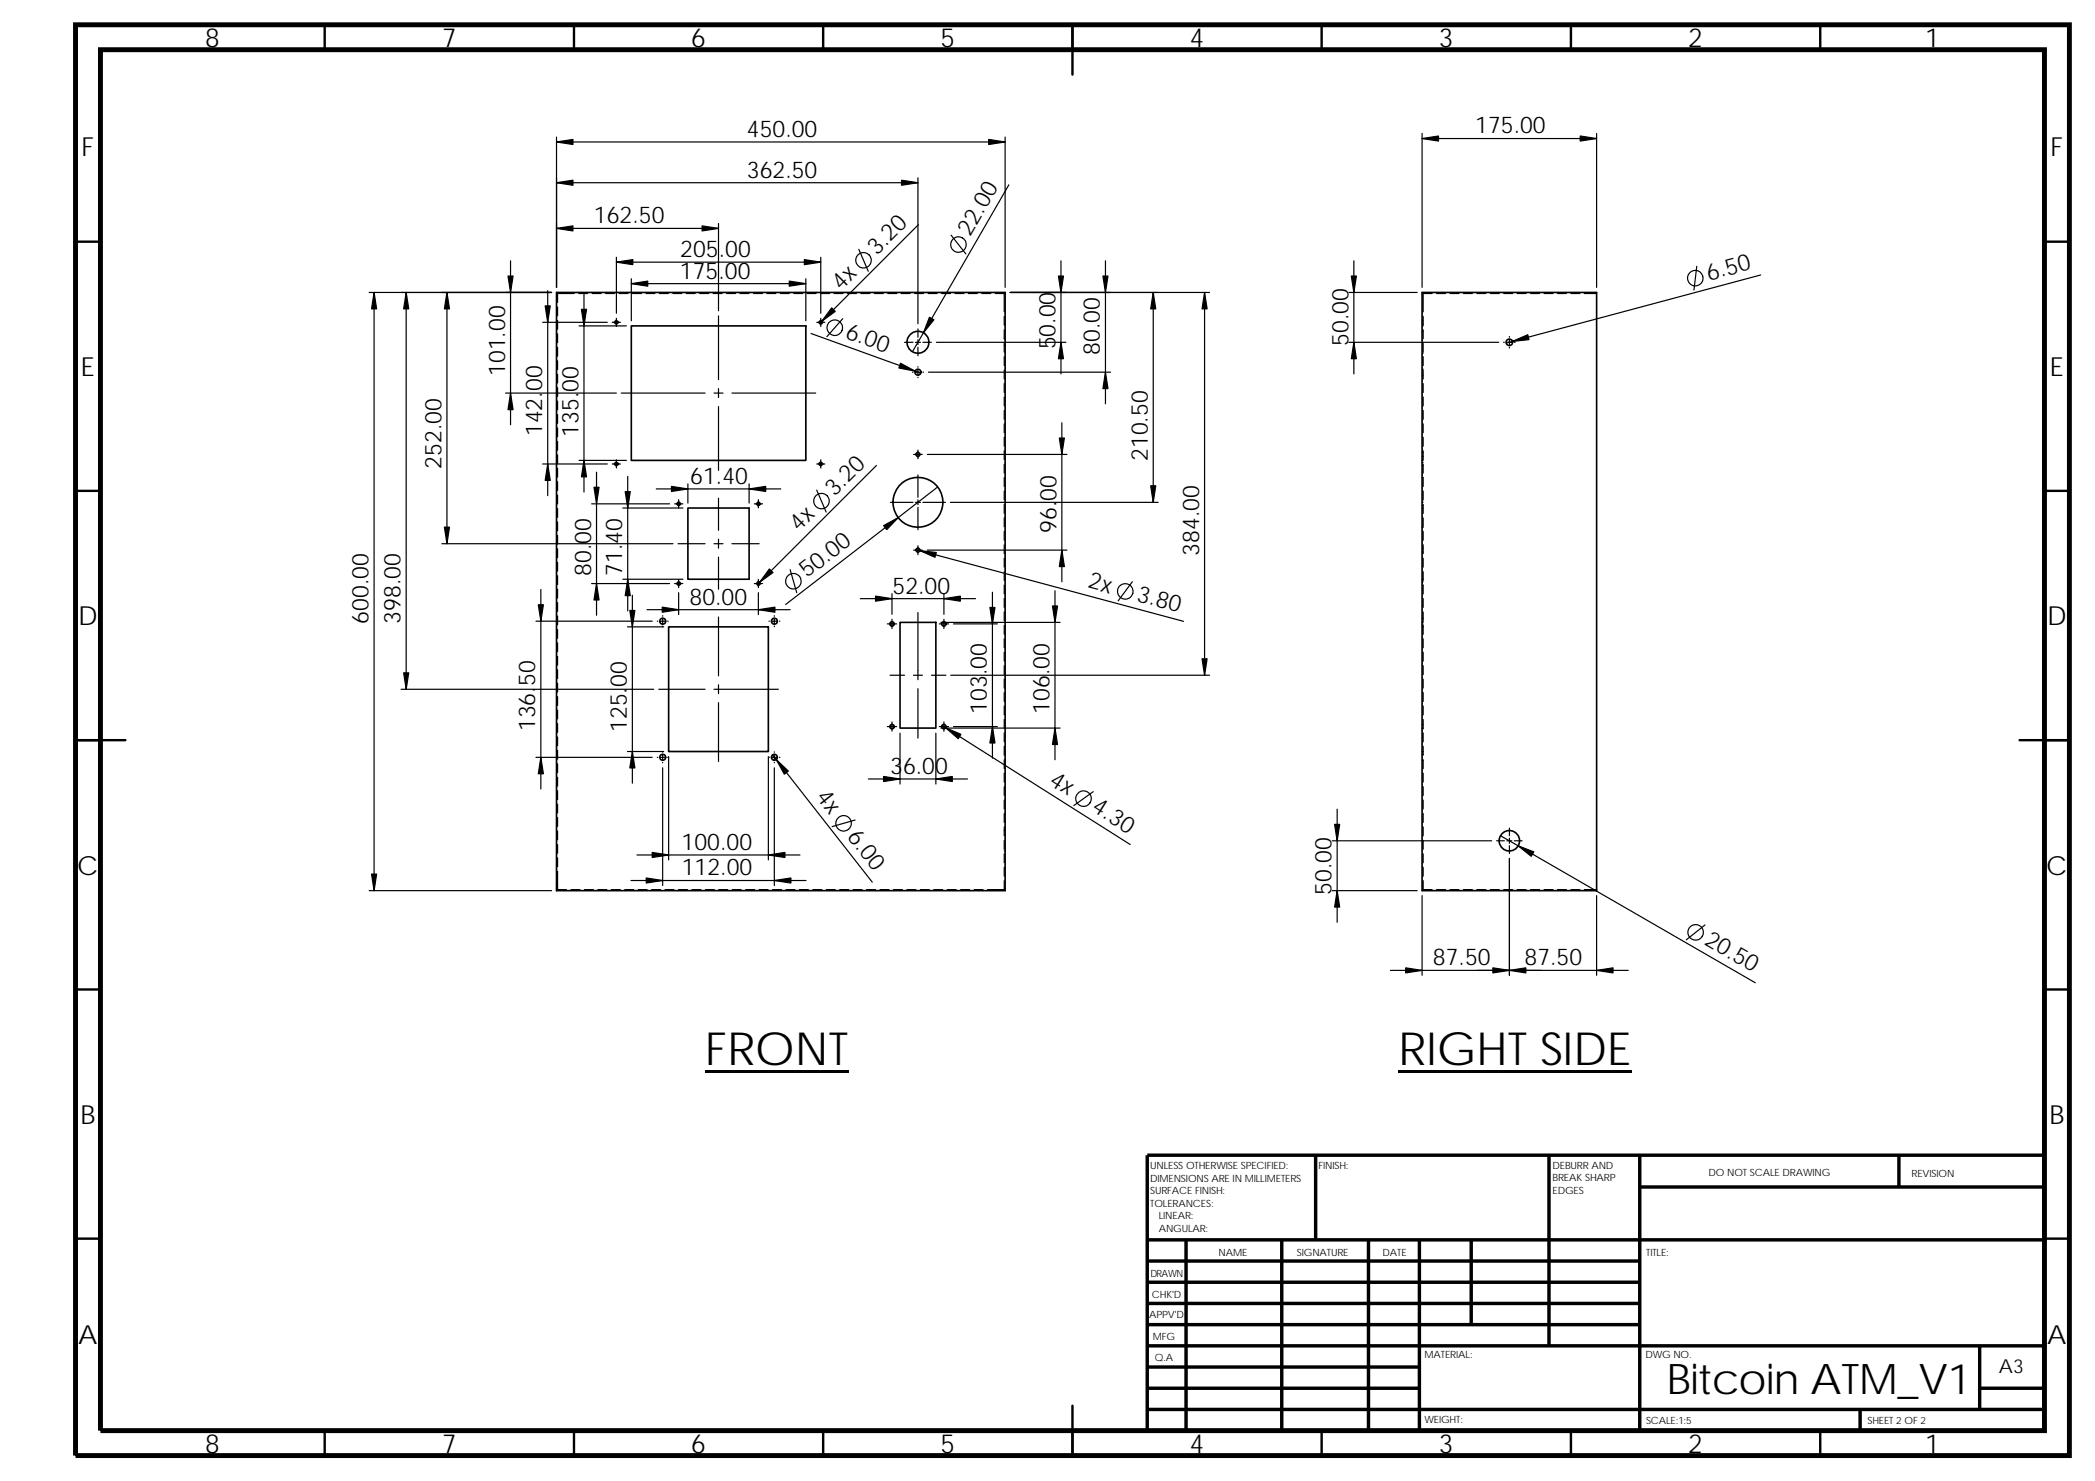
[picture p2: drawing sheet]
<svg xmlns="http://www.w3.org/2000/svg" width="297mm" height="210mm" viewBox="0 0 297 210" stroke-linecap="round" stroke-linejoin="round" font-family="sans-serif">
<g fill="none" stroke="#000" stroke-width=".34">
<path d="M46 3.5v3.5M81.4 3.5v3.5M116.7 3.5v3.5M152.1 3.5v7.1M187.4 3.5v3.5M222.7 3.5v3.5M258.1 3.5v3.5M10.7 34.3h3.5M289.9 34.3h3.5M10.7 69.6h3.5M289.9 69.6h3.5M10.7 104.9h7.1"/>
<path d="M293.4 104.9h-7.1M10.7 140.3h3.5M289.9 140.3h3.5M10.7 175.6h3.5M289.9 175.6h3.5M152.1 199.3v7.1M46 202.8v3.6M81.4 202.8v3.6M116.7 202.8v3.6M187.4 202.8v3.6M222.7 202.8v3.6M258.1 202.8v3.6"/>
</g>
<g fill="none" stroke="#000" stroke-width=".49">
<path d="M162.7 178.8h69.8M162.7 175.8h127.2M168.2 175.8v27M181.7 175.8v27M186.5 163.8v12M194 175.8v27M201.2 175.8v27M208.6 175.8v12M219.6 163.8v27M232.5 168.3h57.4M232.5 163.8v39M269.2 163.8v4.5"/>
<path d="M289.9 163.8h-127.2v39M162.7 199.8h127.2M162.7 184.8h69.8M162.7 187.8h69.8M162.7 181.8h69.8M162.7 196.8h38.5M162.7 193.8h38.5M263.7 199.8v3M280.7 196.8h9.2M280.7 190.8v9M289.9 190.8h-127.2"/>
</g>
<path d="M10.7 3.5h282.7v202.9h-282.7zM14.2 7h275.7v195.8h-275.7z" fill="none" stroke="#000" stroke-width=".7" stroke-linecap="butt"/>
<g fill="none" stroke="#000" stroke-width=".17">
<path d="M78.9 19.4v21.3M142.5 19.4v21.3M201.6 18.9v21.8M201.6 19.6h24.8M226.4 18.9v21.8M72.4 37v23.2M78.9 32.4h23M78.9 20.1h63.6M78.9 25.9h51.3M87.4 37.2h29M87.4 36.5v7.9M89.5 39.5v6"/>
<path d="M101.9 31.7v12.4M114.3 39.5v6M116.4 36.5v7.9M121.8 35.3l1.3 3.2M130.2 25.2v20.7M130.2 31.9l-14 14M134.8 33.3l2.1 2.7M143 26.2l-13.6 23.7M150.4 37v16M156.7 37v20.3M192 37v16M240.6 37.8l-.4 3.3"/>
<path d="M249.6 39l-36 9.6M52.3 41.5h25.9M53 41.5v84.8M57.6 41.5v56.2M63.4 41.5v35.6M71.7 55.7h15.7M76.9 45.7h9.2M77.7 41.2v29.1M79.1 43.5v1.3M79.1 45.4v1.3M79.1 47.3v1.3M79.1 49.2v1.3"/>
<path d="M79.1 51.1v1.3M79.1 53v1.3M79.1 54.9v1.3M79.1 56.9v1.2M79.1 58.8v1.2M81.4 41.6h-2.3v1.3M82.1 41.6h1.2M82.1 46.2h6.7M82.8 41.7v28.1M84 41.6h1.2M85.9 41.6h1.2M86.8 45.7h1.2"/>
<path d="M87.4 45.1v1.2M87.8 41.6h1.2M88.1 55.7h11.9M89.5 40.2h24.8M89.7 41.6h1.2M91.6 41.6h1.3M93.5 41.6h1.3M95.4 41.6h1.3M97.3 41.6h1.3M99.2 41.6h1.3M101.1 41.6h1.3M101.2 55.7h1.3"/>
<path d="M101.9 44.8v9M101.9 55.1v1.3M101.9 57.6v9.1M103 41.6h1.3M103.8 55.7h11.9M104.9 41.6h1.3M106.8 41.6h1.3M108.7 41.6h1.3M110.6 41.6h1.3M112.5 41.6h1.3M114.4 41.6h1.3M115 47.3l15.6 5.6"/>
<path d="M115.8 45.7h1.1M116.3 41.6h1.3M116.4 45.1v1.2M118.3 41.6h1.2M119.5 45.2l-2.3 2.5M120.2 41.6h1.2M122.1 41.6h1.2M124 41.6h1.2M125.9 41.6h1.2M127.8 41.6h1.2M128.2 48.5h1.3M129.4 52.8h.1"/>
<path d="M129.7 41.6h1.3M129.8 48.5h.7M129.8 52.8h.7M130.2 52v.1M130.2 53.5v.1M130.2 46.6v1.2M130.2 48.2v.7M130.2 49.2v1.2M130.2 52.4v.7M130.8 52.8h.1M130.8 48.5h1.3M131.6 41.6h1.3"/>
<path d="M131.6 52.8h25.9M132.8 48.5h18.3M133.5 41.6h1.3M135.4 41.6h1.3M137.3 41.6h1.3M139.2 41.6h1.3M141.1 41.6h1.3v1.3M142.4 42.9v1.3M142.4 44.9v1.2M142.4 46.8v1.2M142.4 48.7v1.2M142.4 50.6v1.2"/>
<path d="M142.4 52.5v1.2M142.4 54.4v1.2M142.4 56.3v1.3M142.4 58.2v1.3M142.4 48.1h.1M142.4 49h.1M143.2 41.5h28.3M150.6 59.9v22.6M163.5 41.5v29.7M170.8 41.5v54.2M191.3 41.5h9.6M191.3 48.5h21.2"/>
<path d="M201.6 46.2h.2M201.6 47h.2M201.6 52.3h.2M201.6 45.5h.2M201.6 50.1h.2M201.6 53.2h.2M201.6 45.9h.2M201.8 42.9v1.3M201.8 44.9v1.2M201.8 46.8v1.2M201.8 48.7v1.2M201.8 50.6v1.2"/>
<path d="M201.8 52.5v1.2M201.8 54.4v1.2M201.8 56.3v1.3M201.8 58.2v1.3M203 41.6h-1.2v1.3M203.7 41.6h1.3M205.6 41.6h1.3M207.5 41.6h1.3M209.4 41.6h1.3M211.3 41.6h1.3M213.2 48.5h.1M213.2 41.6h1.3"/>
<path d="M213.7 48.5h.7M214 47.7v.1M214 48.2v.7M214 49.2v.1M214.7 48.5h.1M215.1 41.6h1.3M217 41.6h1.3M218.9 41.6h1.3M220.8 41.6h1.3M222.7 41.6h1.3M224.6 41.6h1.8M62.7 77.1h32.7"/>
<path d="M76.9 65.8h9.2M79.1 60.7v1.2M79.1 62.6v1.2M79.1 64.5v1.2M79.1 66.4v1.2M79.1 68.3v1.3M79.1 70.2v1.3M79.1 72.1v1.3M79.1 74v1.3M79.1 75.9v1.3M79.1 77.8v1.3M79.1 79.7v1.3"/>
<path d="M82.1 65.3h6.7M83.9 71.4h11M84.6 67v20.2M86.8 65.8h1.2M87.4 65.2v1.2M88.3 72h8.5M89 67.5v19.1M93 69.3h17.7M95.6 71.4h1.2M96.1 77.1h3.9M96.2 70.8v1.2M97.5 68.6v2.7"/>
<path d="M101.2 77.1h1.3M101.9 70.6v4.6M101.9 76.5v1.2M101.9 79v4.5M103.8 77.1h3.8M106.2 68.6v2.7M107 71.4h1.1M107.5 70.8v1.2M115.8 69.5l1.3 3.1M115.8 65.8h1.1M116.4 65.2v1.2M124.3 66l-16.9 16.9"/>
<path d="M126.3 71.2h3.2M129.5 64.4h1.3M129.5 78h1.3M129.8 71.2h.7M129.9 77.9l37.9 10.2M130.2 63.8v1.2M130.2 67.3v3.2M130.2 70.9v.7M130.2 71.9v3.2M130.2 77.4v1.2M130.8 71.2h3.2M131.5 64.4h19.8"/>
<path d="M131.5 78h19.8M132.9 69l-21.5 16.7M134.7 71.2h29.5M142.4 60.1v1.3M142.4 62v1.3M142.4 63.9v1.3M142.4 65.8v1.3M142.4 67.7v1.3M142.4 69.6v1.3M142.4 71.5v1.3M142.4 73.4v1.3M142.4 75.3v1.3"/>
<path d="M142.4 77.2v1.3M142.4 79.1v1.3M201.6 67.7h.2v1.3M201.6 65.3h.2M201.6 72h.2M201.6 77.7h.2M201.6 64.2h.2M201.6 65.6h.2M201.6 71.2h.2M201.6 74.8h.2M201.6 78.3h.2M201.6 64.7h.2"/>
<path d="M201.6 66h.2M201.6 71.6h.2M201.8 60.1v1.3M201.8 62v1.3M201.8 63.9v1.3M201.8 65.8v1.3M201.8 69.6v1.3M201.8 71.5v1.3M201.8 73.4v1.3M201.8 75.3v1.3M201.8 77.2v1.3M201.8 79.1v1.3"/>
<path d="M56.9 97.7h35.8M76 88.1h16.5M76.7 83.6v28.3M79.1 81.6v1.3M79.1 83.5v1.3M79.1 85.4v1.3M79.1 87.3v1.3M79.1 89.2v1.3M79.1 91.1v1.3M79.1 93v1.3M79.1 95v1.2M79.1 96.9v1.2"/>
<path d="M79.1 98.8v1.2M83.9 82.7h11M88.3 82.1h8.5M89 88.9h5.1M89.7 84.4v26.6M91.7 86.4h20.3M93.2 88.1h.1M93.4 97.7h6.6M93.6 88.1h.7M94 87.3v.1M94 88.8v.1M94 87.7v.7"/>
<path d="M94.7 88.1h.1M95.6 82.7h1.2M96.2 82.1v1.2M96.2 84v3.1M101.2 97.7h9.2M101.9 87.5v8.3M101.9 97.1v1.3M101.9 99.6v8.4M107 82.7h1.1M107.5 82.1v1.2M107.5 84v3.1M109 88.1h.1"/>
<path d="M109.4 88.1h.7M109.8 87.3v.1M109.8 88.8v.1M109.8 87.7v.7M110.5 88.1h.1M112 80.8l1 3.2M122 84.9h16.3M125.8 88.5h1.3M126.2 95.7h2M126.5 84.2v2.9M126.5 87.8v1.3M129.5 95.7h1.3"/>
<path d="M130.2 86.8v8.3M130.2 95.1v1.3M130.2 97.6v7M132.1 95.7h2M133.2 88.5h1.3M133.4 88.2h16.9M133.8 87.8v1.3M133.8 84.2v2.9M134.8 95.7h36.7M135.2 88.5h6.2M140.7 84v23.5M142.4 81v1.3"/>
<path d="M142.4 83v1.2M142.4 84.9v1.2M142.4 86.8v1.2M142.4 88.7v1.2M142.4 90.6v1.2M142.4 92.5v1.2M142.4 94.4v1.3M142.4 96.3v1.3M142.4 98.2v1.3M149.6 83.8v23.9M160.5 82.5l-2 2.7M201.6 88.2h.2"/>
<path d="M201.6 88.9h.2M201.6 82.1h.2M201.6 87.7h.2M201.6 82.5h.2M201.6 88.8h.2M201.6 88.5h.2M201.6 83h.2M201.8 81v1.3M201.8 83v1.2M201.8 84.9v1.2M201.8 86.8v1.2M201.8 88.7v1.2"/>
<path d="M201.8 90.6v1.2M201.8 92.5v1.2M201.8 94.4v1.3M201.8 96.3v1.3M201.8 98.2v1.3M76 107.4h16.5M79.1 100.7v1.2M79.1 102.6v1.2M79.1 104.5v1.2M79.1 106.4v1.3M79.1 108.3v1.3M79.1 110.2v1.3"/>
<path d="M79.1 112.1v1.3M79.1 114v1.3M79.1 115.9v1.3M79.1 117.8v1.3M79.1 119.7v1.3M89 106.6h5.1M93.2 107.4h.1M93.6 107.4h.7M94 106.6v.1M94 108.1h.1M94 108.9v16.7M94 107v.7"/>
<path d="M94.7 107.4h.1M94.8 107.3v14.6M108.9 107.3v14.6M109 107.4h.1M109.4 107.4h.7M109.5 107l14.2 18.1M109.8 106.6v.1M109.8 108.1h.1M109.8 108.9v16.7M109.8 107v.7M110.5 107.4h.1M121.2 116.3l-3.2 .9"/>
<path d="M123.1 110.4h14.1M125.8 103h1.3M126.5 102.4v1.3M127.6 103.9v7.3M132.7 103.9v7.3M133.2 103h1.3M133.4 103.2h16.9M133.6 102.9l26.6 16.8M133.8 102.4v1.3M135.2 103h6.2M142.4 100.1v1.3M142.4 102v1.3"/>
<path d="M142.4 103.9v1.3M142.4 105.8v1.3M142.4 107.7v1.3M142.4 109.6v1.3M142.4 111.5v1.3M142.4 113.4v1.3M142.4 115.3v1.3M142.4 117.2v1.3M142.4 119.1v1.3M142.4 117.8h.1M155 112.2l-2.8 2M188.9 119.2h22.6"/>
<path d="M189.6 114.7v16.1M201.6 103.2h.2M201.6 106.6h.2M201.6 102.7h.2M201.6 107h.2M201.6 103.3h.2M201.6 107.8h.2M201.8 100.1v1.3M201.8 102v1.3M201.8 103.9v1.3M201.8 105.8v1.3M201.8 107.7v1.3"/>
<path d="M201.8 109.6v1.3M201.8 111.5v1.3M201.8 113.4v1.3M201.8 115.3v1.3M201.8 117.2v1.3M201.8 119.1v1.3M212.2 119.2h1.1M212.7 118.5l36.2 20.8M213.7 119.2h.7M214 117.4v1.1M214 118.9v.7M214 119.9v1.1"/>
<path d="M214.7 119.2h1.1M52.3 126.3h25.9M79.1 124.9v1.2h1.2M79.1 121.6v1.3M79.1 123.5v1.3M81 126.1h1.2M82.9 126.1h1.2M84.8 126.1h1.2M86.7 126.1h1.2M88.6 126.1h1.2M89.5 124.8h24.8M90.3 121.2h23.1"/>
<path d="M90.5 126.1h1.3M92.4 126.1h1.3M94.3 126.1h1.3M96.2 126.1h1.3M98.1 126.1h1.3M100 126.1h1.3M101.9 126.1h1.3M103.8 126.1h1.3M105.7 126.1h1.3M107.6 126.1h1.3M109.5 126.1h1.3M111.4 126.1h1.3"/>
<path d="M113.3 126.1h1.3M115.2 126.1h1.3M117.2 126.1h1.2M119.1 126.1h1.2M121 126.1h1.2M122.9 126.1h1.2M124.8 126.1h1.2M126.7 126.1h1.2M128.6 126.1h1.3M130.5 126.1h1.3M132.4 126.1h1.3M134.3 126.1h1.3"/>
<path d="M136.2 126.1h1.3M138.1 126.1h1.3M142.4 124.9v1.2h-2.4M142.4 121.1v1.2M142.4 123v1.2M142.4 120.6h.1M188.9 126.3h12M197.1 137.6h33.8M201.6 127v11.3M201.8 124.9v1.2h1.2M201.8 121.1v1.2M201.8 123v1.2"/>
<path d="M203.7 126.1h1.3M205.6 126.1h1.3M207.5 126.1h1.3M209.4 126.1h1.3M211.3 126.1h1.3M213.2 126.1h1.3M214 121.7v16.6M215.1 126.1h1.3M217 126.1h1.3M218.9 126.1h1.3M220.8 126.1h1.3M222.7 126.1h1.3"/>
<path d="M224.6 126.1h1.8M226.4 127v11.3M241.7 131.1l-2.6 2.1"/>
<circle cx="122.4" cy="36.9" r="1.1"/>
<circle cx="135.9" cy="34.7" r="1.1"/>
<circle cx="240.4" cy="39.4" r="1.1"/>
<circle cx="118.4" cy="46.5" r="1.1"/>
<circle cx="116.5" cy="71" r="1.1"/>
<circle cx="112.5" cy="82.4" r="1.1"/>
<circle cx="159.5" cy="83.9" r="1.1"/>
<circle cx="119.6" cy="116.7" r="1.1"/>
<circle cx="153.6" cy="113.2" r="1.1"/>
<circle cx="240.4" cy="132.2" r="1.1"/>
</g>
<g fill="none" stroke="#000" stroke-width=".23">
<path d="M78.9 41.5h63.6v84.8h-63.6zM89.5 46.2h24.8v19.1h-24.8zM201.6 41.5h24.8v84.8h-24.8zM97.5 72h8.7v10.1h-8.7zM107.4 71.3a.23 .23 0 0 1 .3 0 .23 .23 0 0 1-.1 .3h-.2l-.1-.1zM94.8 88.9h14.1v17.7h-14.1zM127.6 88.2h5.1v15h-5.1z"/>
<circle cx="87.4" cy="45.7" r=".23"/>
<circle cx="116.4" cy="45.7" r=".23"/>
<circle cx="130.1" cy="48.5" r="1.55"/>
<circle cx="130.2" cy="52.8" r=".42"/>
<circle cx="214" cy="48.5" r=".46"/>
<circle cx="87.4" cy="65.8" r=".23"/>
<circle cx="96.2" cy="71.4" r=".23"/>
<circle cx="116.4" cy="65.8" r=".23"/>
<circle cx="130.1" cy="78" r=".27"/>
<circle cx="130.1" cy="64.4" r=".27"/>
<circle cx="130.2" cy="71.2" r="3.5"/>
<circle cx="94" cy="88.1" r=".42"/>
<circle cx="96.2" cy="82.7" r=".23"/>
<circle cx="107.5" cy="82.7" r=".22"/>
<circle cx="109.8" cy="88.1" r=".42"/>
<circle cx="126.5" cy="88.5" r=".3"/>
<circle cx="133.8" cy="88.5" r=".3"/>
<circle cx="94" cy="107.4" r=".43"/>
<circle cx="109.8" cy="107.4" r=".43"/>
<circle cx="126.5" cy="103" r=".31"/>
<circle cx="133.8" cy="103" r=".31"/>
<circle cx="214" cy="119.2" r="1.45"/>
</g>
<path d="M100 151.9h20.3M198.3 151.9h33" fill="none" stroke="#000" stroke-width=".38"/>
<g fill="#000" stroke="#000" stroke-width=".17">
<path d="M201.6 19.6l2.4-.3v.7z" fill-rule="evenodd"/>
<path d="M224 19.3l2.4 .3-2.4 .4z" fill-rule="evenodd"/>
<path d="M78.9 20.1l2.3-.3v.7z" fill-rule="evenodd"/>
<path d="M78.9 32.4l2.3-.4v.7z" fill-rule="evenodd"/>
<path d="M78.9 25.9l2.3-.4v.8z" fill-rule="evenodd"/>
<path d="M87.4 37.2l2.3-.4v.7z" fill-rule="evenodd"/>
<path d="M99.5 32l2.4 .4-2.4 .3z" fill-rule="evenodd"/>
<path d="M114 36.8l2.4 .4-2.4 .3z" fill-rule="evenodd"/>
<path d="M127.8 25.5l2.4 .4-2.4 .4z" fill-rule="evenodd"/>
<path d="M140.2 19.8l2.3 .3-2.3 .4z" fill-rule="evenodd"/>
<path d="M53 41.5l.4 2.3h-.7z" fill-rule="evenodd"/>
<path d="M57.6 41.5l.4 2.3h-.8z" fill-rule="evenodd"/>
<path d="M63.4 41.5l.3 2.3h-.7z" fill-rule="evenodd"/>
<path d="M72 39.1h.7l-.3 2.4z" fill-rule="evenodd"/>
<path d="M72.4 55.7l.3 2.4h-.7z" fill-rule="evenodd"/>
<path d="M77.3 43.4h.7l-.3 2.3z" fill-rule="evenodd"/>
<path d="M82.4 43.9h.8l-.4 2.3z" fill-rule="evenodd"/>
<path d="M89.5 40.2l2.3-.3v.7z" fill-rule="evenodd"/>
<path d="M111.9 39.9l2.4 .3-2.4 .4z" fill-rule="evenodd"/>
<path d="M117.9 43.6l.5 .6-1.9 1.4z" fill-rule="evenodd"/>
<path d="M127.7 51.5l2 1.1-2.3-.4z" fill-rule="evenodd"/>
<path d="M131.8 45l.6 .3-1.5 1.9z" fill-rule="evenodd"/>
<path d="M150.1 39.1h.7l-.4 2.4z" fill-rule="evenodd"/>
<path d="M150.4 48.5l.4 2.4h-.7z" fill-rule="evenodd"/>
<path d="M156.4 39.1h.7l-.4 2.4z" fill-rule="evenodd"/>
<path d="M156.7 52.8l.4 2.3h-.7z" fill-rule="evenodd"/>
<path d="M163.5 41.5l.4 2.3h-.8z" fill-rule="evenodd"/>
<path d="M170.8 41.5l.4 2.3h-.8z" fill-rule="evenodd"/>
<path d="M192 48.5l.3 2.4h-.7z" fill-rule="evenodd"/>
<path d="M191.6 39.1h.7l-.3 2.4z" fill-rule="evenodd"/>
<path d="M214.4 48.4l2.2-.9 .2 .7z" fill-rule="evenodd"/>
<path d="M63 74.7h.7l-.3 2.4z" fill-rule="evenodd"/>
<path d="M77.7 65.8l.3 2.3h-.7z" fill-rule="evenodd"/>
<path d="M82.8 65.3l.4 2.3h-.8z" fill-rule="evenodd"/>
<path d="M84.2 69.1h.7l-.3 2.3z" fill-rule="evenodd"/>
<path d="M88.6 69.7h.8l-.4 2.3z" fill-rule="evenodd"/>
<path d="M95.2 69l2.3 .3-2.3 .4z" fill-rule="evenodd"/>
<path d="M106.2 69.3l2.4-.3v.7z" fill-rule="evenodd"/>
<path d="M125.3 74.5l2.1-1.1-1.7 1.7z" fill-rule="evenodd"/>
<path d="M130.4 78.1l2.4 .2-.2 .7z" fill-rule="evenodd"/>
<path d="M150.6 78l.3 2.3h-.7z" fill-rule="evenodd"/>
<path d="M150.2 62.1h.7l-.3 2.3z" fill-rule="evenodd"/>
<path d="M163.1 68.9h.8l-.4 2.3z" fill-rule="evenodd"/>
<path d="M57.2 95.4h.8l-.4 2.3z" fill-rule="evenodd"/>
<path d="M76.3 85.7h.7l-.3 2.4z" fill-rule="evenodd"/>
<path d="M84.6 82.7l.3 2.4h-.7z" fill-rule="evenodd"/>
<path d="M89 82.1l.4 2.4h-.8z" fill-rule="evenodd"/>
<path d="M89.3 86.6h.7l-.3 2.3z" fill-rule="evenodd"/>
<path d="M93.9 86.1l2.3 .3-2.3 .4z" fill-rule="evenodd"/>
<path d="M107.5 86.4l2.4-.3v.7z" fill-rule="evenodd"/>
<path d="M109.1 80.7l.5 .5-1.9 1.4z" fill-rule="evenodd"/>
<path d="M124.1 84.5l2.4 .4-2.4 .3z" fill-rule="evenodd"/>
<path d="M133.8 84.9l2.4-.4v.7z" fill-rule="evenodd"/>
<path d="M140.4 86.1h.7l-.4 2.4z" fill-rule="evenodd"/>
<path d="M149.2 85.9h.7l-.3 2.3z" fill-rule="evenodd"/>
<path d="M170.4 93.4h.8l-.4 2.3z" fill-rule="evenodd"/>
<path d="M76.7 107.4l.3 2.3h-.7z" fill-rule="evenodd"/>
<path d="M89.7 106.6l.3 2.3h-.7z" fill-rule="evenodd"/>
<path d="M110.1 107.7l1.7 1.6-.6 .5z" fill-rule="evenodd"/>
<path d="M125.3 110.1l2.3 .3-2.3 .4z" fill-rule="evenodd"/>
<path d="M132.7 110.4l2.3-.3v.7z" fill-rule="evenodd"/>
<path d="M134.1 103.2l2.1 .9-.3 .6z" fill-rule="evenodd"/>
<path d="M140.7 103l.4 2.3h-.7z" fill-rule="evenodd"/>
<path d="M149.6 103.2l.3 2.4h-.7z" fill-rule="evenodd"/>
<path d="M189.2 116.9h.7l-.3 2.3z" fill-rule="evenodd"/>
<path d="M215.3 119.9l2.2 .9-.4 .6z" fill-rule="evenodd"/>
<path d="M52.7 123.9h.7l-.4 2.4z" fill-rule="evenodd"/>
<path d="M91.6 124.5l2.4 .3-2.4 .4z" fill-rule="evenodd"/>
<path d="M92.5 120.9l2.3 .3-2.3 .4z" fill-rule="evenodd"/>
<path d="M108.9 121.2l2.4-.3v.7z" fill-rule="evenodd"/>
<path d="M109.8 124.8l2.3-.3v.7z" fill-rule="evenodd"/>
<path d="M189.6 126.3l.3 2.3h-.7z" fill-rule="evenodd"/>
<path d="M199.3 137.2l2.3 .4-2.3 .3z" fill-rule="evenodd"/>
<path d="M211.7 137.2l2.3 .4-2.3 .3z" fill-rule="evenodd"/>
<path d="M214 137.6l2.3-.4v.7z" fill-rule="evenodd"/>
<path d="M226.4 137.6l2.3-.4v.7z" fill-rule="evenodd"/>
</g>
<g font-size="6.5">
<text x="100" y="151.1">FRONT</text>
<text x="198.3" y="151.1">RIGHT SIDE</text>
</g>
<text font-size="6" x="236.3" y="197.7">Bitcoin ATM_V1</text>
<g font-size="3.7">
<text x="29.1" y="6.7">8</text>
<text x="62.7" y="6.7">7</text>
<text x="98" y="6.7">6</text>
<text x="133.3" y="6.7">5</text>
<text x="168.7" y="6.7">4</text>
<text x="204" y="6.7">3</text>
<text x="239.4" y="6.7">2</text>
<text x="272.9" y="6.7">1</text>
<text x="11.6" y="22.1">F</text>
<text x="290.7" y="22.1">F</text>
<text x="11.5" y="53.3">E</text>
<text x="290.6" y="53.3">E</text>
<text x="11.1" y="88.7">D</text>
<text x="290.3" y="88.7">D</text>
<text x="11" y="124">C</text>
<text x="290.1" y="124">C</text>
<text x="11.4" y="159.3">B</text>
<text x="290.6" y="159.3">B</text>
<text x="11.1" y="190.6">A</text>
<text x="290.3" y="190.6">A</text>
<text x="29.1" y="206">8</text>
<text x="62.7" y="206">7</text>
<text x="98" y="206">6</text>
<text x="133.3" y="206">5</text>
<text x="168.7" y="206">4</text>
<text x="204" y="206">3</text>
<text x="239.4" y="206">2</text>
<text x="272.9" y="206">1</text>
</g>
<g font-size="3.3">
<text x="105.9" y="19.4">450.00</text>
<text x="209.2" y="18.9">175.00</text>
<text x="105.9" y="25.2">362.50</text>
<text x="84.2" y="31.7">162.50</text>
<text x="137.5" y="33.6" transform="rotate(-60 137.5 33.6)">22.00</text>
<text x="96.4" y="39.5">175.00</text>
<text x="96.5" y="36.4">205.00</text>
<text x="119.2" y="41.3" transform="rotate(-45 119.2 41.3)">4x</text>
<text x="124.3" y="36.3" transform="rotate(-45 124.3 36.3)">3.20</text>
<text x="242.3" y="39.8" transform="rotate(-15 242.3 39.8)">6.50</text>
<text x="119.7" y="47.9" transform="rotate(20 119.7 47.9)">6.00</text>
<text x="71.6" y="53.3" transform="rotate(-90 71.6 53.3)">101.00</text>
<text x="149.6" y="49.6" transform="rotate(-90 149.6 49.6)">50.00</text>
<text x="156" y="50.3" transform="rotate(-90 156 50.3)">80.00</text>
<text x="191.2" y="49" transform="rotate(-90 191.2 49)">50.00</text>
<text x="76.9" y="61.8" transform="rotate(-90 76.9 61.8)">142.00</text>
<text x="82" y="61.9" transform="rotate(-90 82 61.9)">135.00</text>
<text x="162.7" y="65.4" transform="rotate(-90 162.7 65.4)">210.50</text>
<text x="62.6" y="66.5" transform="rotate(-90 62.6 66.5)">252.00</text>
<text x="97.9" y="68.6">61.40</text>
<text x="118.3" y="70.4" transform="rotate(-45 118.3 70.4)">3.20</text>
<text x="113.3" y="75.5" transform="rotate(-45 113.3 75.5)">4x</text>
<text x="149.8" y="75.6" transform="rotate(-90 149.8 75.6)">96.00</text>
<text x="83.8" y="81.7" transform="rotate(-90 83.8 81.7)">80.00</text>
<text x="88.2" y="81.7" transform="rotate(-90 88.2 81.7)">71.40</text>
<text x="114.4" y="82" transform="rotate(-38 114.4 82)">50.00</text>
<text x="154.1" y="83.3" transform="rotate(15 154.1 83.3)">2x</text>
<text x="170" y="78.8" transform="rotate(-90 170 78.8)">384.00</text>
<text x="52.3" y="88.5" transform="rotate(-90 52.3 88.5)">600.00</text>
<text x="56.8" y="88.5" transform="rotate(-90 56.8 88.5)">398.00</text>
<text x="97.8" y="85.7">80.00</text>
<text x="126.6" y="84.2">52.00</text>
<text x="161" y="85.2" transform="rotate(15 161 85.2)">3.80</text>
<text x="139.9" y="101.2" transform="rotate(-90 139.9 101.2)">103.00</text>
<text x="148.8" y="101.2" transform="rotate(-90 148.8 101.2)">106.00</text>
<text x="75.9" y="103.7" transform="rotate(-90 75.9 103.7)">136.50</text>
<text x="88.9" y="103.8" transform="rotate(-90 88.9 103.8)">125.00</text>
<text x="115.6" y="113" transform="rotate(52 115.6 113)">4x</text>
<text x="126.2" y="109.7">36.00</text>
<text x="148.6" y="111.1" transform="rotate(32 148.6 111.1)">4x</text>
<text x="120" y="118.7" transform="rotate(52 120 118.7)">6.00</text>
<text x="154.7" y="114.9" transform="rotate(32 154.7 114.9)">4.30</text>
<text x="96.6" y="120.5">100.00</text>
<text x="96.7" y="124.1">112.00</text>
<text x="188.8" y="126.9" transform="rotate(-90 188.8 126.9)">50.00</text>
<text x="203.2" y="136.9">87.50</text>
<text x="216.2" y="136.9">87.50</text>
<text x="241.5" y="133.8" transform="rotate(30 241.5 133.8)">20.50</text>
</g>
<text font-size="2.7" x="283.4" y="194.7">A3</text>
<g font-size="1.4">
<text x="163.1" y="165.8">UNLESS OTHERWISE SPECIFIED:</text>
<text x="163.1" y="167.6">DIMENSIONS ARE IN MILLIMETERS</text>
<text x="186.9" y="165.8">FINISH:</text>
<text x="220.1" y="165.7">DEBURR AND</text>
<text x="220.1" y="167.5">BREAK SHARP</text>
<text x="242.2" y="166.8">DO NOT SCALE DRAWING</text>
<text x="271" y="166.9">REVISION</text>
<text x="163.1" y="171.1">TOLERANCES:</text>
<text x="163.1" y="169.3">SURFACE FINISH:</text>
<text x="164.3" y="172.9">LINEAR:</text>
<text x="220.1" y="169.3">EDGES</text>
<text x="164.3" y="174.6">ANGULAR:</text>
<text x="172.8" y="178.1">NAME</text>
<text x="183.9" y="178.1">SIGNATURE</text>
<text x="196" y="178.1">DATE</text>
<text x="233.4" y="178.1">TITLE:</text>
<text x="163.1" y="181">DRAWN</text>
<text x="163.3" y="184">CHK'D</text>
<text x="162.9" y="186.9">APPV'D</text>
<text x="163.4" y="190">MFG</text>
<text x="163.7" y="192.9">Q.A</text>
<text x="202" y="192.6">MATERIAL:</text>
<text x="233.3" y="192.6">DWG NO.</text>
<text x="202" y="201.8">WEIGHT:</text>
<text x="233.4" y="201.8">SCALE:1:5</text>
<text x="264.8" y="201.8">SHEET 2 OF 2</text>
</g>
</svg>
